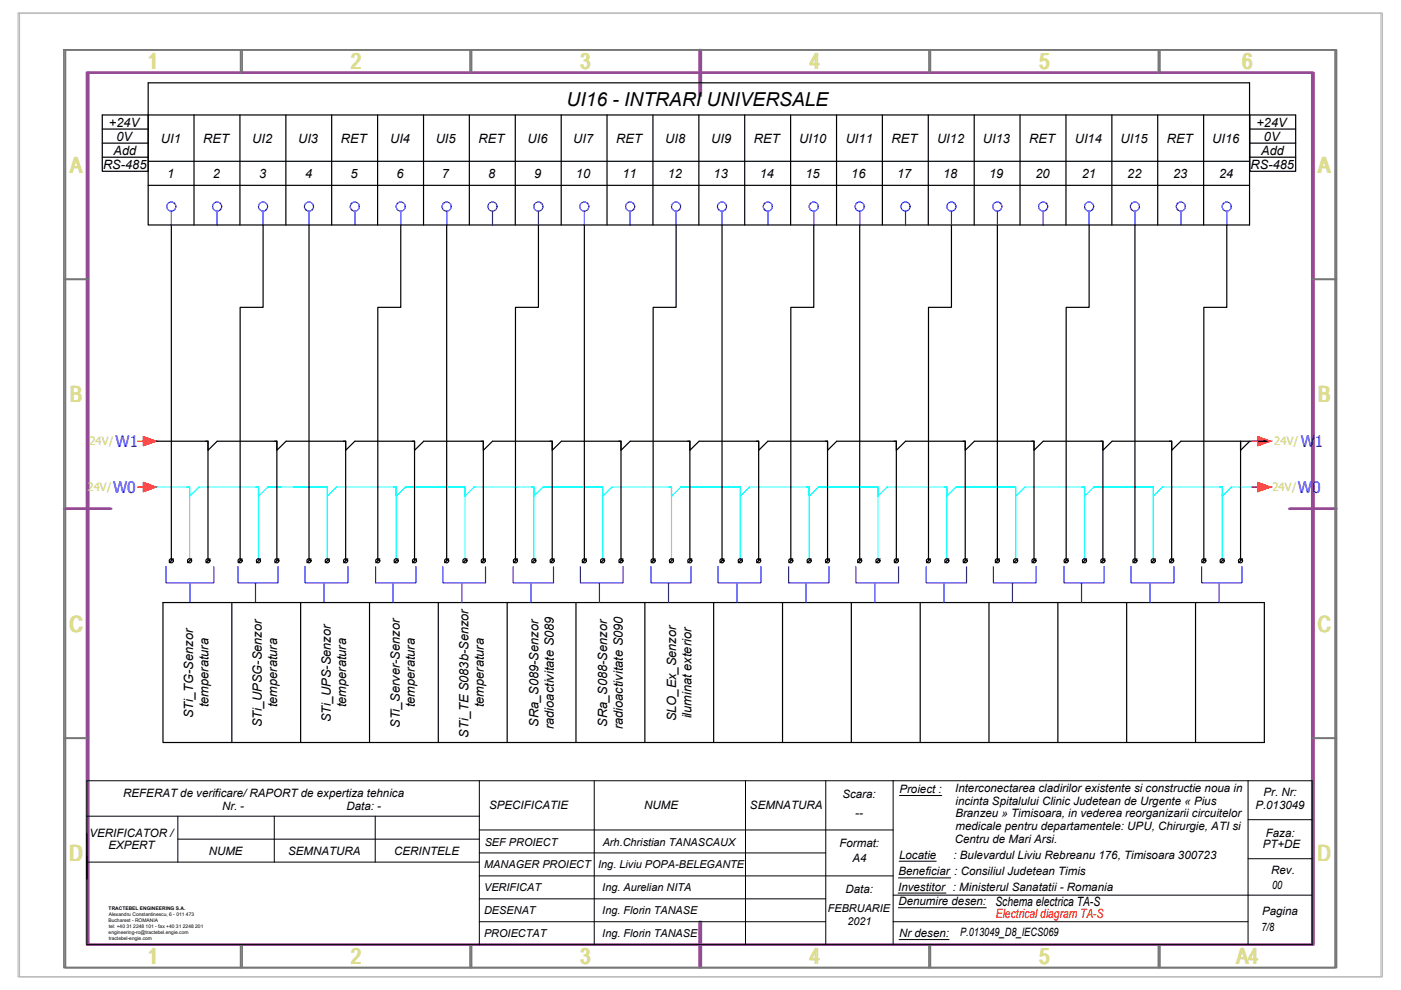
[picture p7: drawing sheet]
<svg xmlns="http://www.w3.org/2000/svg" width="297mm" height="210mm" viewBox="0 0 297 210" stroke-linecap="round" stroke-linejoin="round" font-family="sans-serif">
<!-- layer: CP_LINENORM -->
<path d="M3.8 2.8h289v204.3h-289zM4.1 2.8h289v204.3h-289z" fill="none" stroke="#bababa" stroke-width=".25"/>
<!-- layer: CP_FRAME -->
<path d="M18.4 15.4h259.8v184.9h-259.8zM18.7 15.4h259.8v184.9h-259.8zM148.3 10.6v9.7M148.6 10.6v9.7M13.6 107.9h10M273.3 107.9h10.1M148.3 195.4v9.8M148.6 195.4v9.8" fill="none" stroke="#954a95" stroke-width=".51"/>
<!-- layer: CP_FRREF -->
<g fill="none" stroke="#767676" stroke-width=".36">
<path d="M13.6 10.6h269.5v194.6h-269.5zM13.9 10.6h269.5v194.6h-269.5zM51 10.6v4.8M51.3 10.6v4.8M99.7 10.6v4.8M100 10.6v4.8M197 10.6v4.8M197.3 10.6v4.8M245.6 10.6v4.8M245.9 10.6v4.8M13.6 59.2h5.1M278.2 59.2h5.2"/>
<path d="M13.6 156.5h5.1M278.2 156.5h5.2M51 200.3v4.9M51.3 200.3v4.9M99.7 200.3v4.9M100 200.3v4.9M197 200.3v4.9M197.3 200.3v4.9M245.6 200.3v4.9M245.9 200.3v4.9"/>
</g>
<!-- layer: c_cartus text -->
<g fill="none" stroke="#000" stroke-width=".21">
<path d="M18.4 176.7v9.7M18.4 173.1h83.2M37.7 173.1v9.7M37.7 177.9h63.9M58.2 173.1v9.7M79.6 173.1v9.7M101.6 176h87.8M101.6 165.5v34.8M126 165.5v34.8M158.1 165.5v34.8M175.1 165.5v34.8M189.4 165.5v34.8"/>
<path d="M190.7 168.7h9M264.6 165.5v34.8M264.6 173.8h13.6M278.2 165.5h-259.8v34.8h259.8M18.4 182.8h83.2M101.6 180.8h73.5M101.6 185.7h87.8M101.6 190.6h73.5M101.6 195.4h73.5M189.4 189.8h88.8M189.4 195.4h75.2M190.4 189.3h10.2"/>
<path d="M190.5 192.5h18.6M190.5 186.1h11.1M190.6 199.2h10.6M190.6 182.6h7.9M264.6 182.1h13.6"/>
</g>
<!-- layer: a_has_UPU -->
<path d="M278.2 165.5v34.8" fill="none" stroke="#000" stroke-width=".21"/>
<!-- layer: EPLAN311 -->
<g fill="#f00" stroke="#f00" stroke-width=".21">
<path d="M30.4 92.6l2.7 .9h-2.7zM30.4 93.5v1l2.7-1z"/>
<path d="M30.4 102.3l2.7 1h-2.7zM30.4 103.3v.9l2.7-.9z"/>
<path d="M266.7 92.6l2.6 .9h-2.6zM266.7 93.5v1l2.6-1z"/>
<path d="M266.7 102.3l2.6 1h-2.6zM266.7 103.3v.9l2.6-.9z"/>
</g>
<g fill="none" stroke="#0ff" stroke-width=".25">
<path d="M33.1 103.3h7M39.7 103.3h.5v1.9l1.9-1.9h12.7v15.6M40.2 103.3v15.6M54.3 103.3h.5v1.9l2-1.9h12.6v15.6M68.9 103.3h.5v1.9l1.9-1.9h12.7v15.6M83.5 103.3h.5v1.9l1.9-1.9h12.7v15.6M98.1 103.3h.5v1.9l1.9-1.9h12.7v15.6M112.7 103.3h.5v1.9l1.9-1.9h12.7v15.6M127.3 103.3h.5v1.9l1.9-1.9h12.7v15.6M141.9 103.3h.5v1.9l1.9-1.9h12.7v15.6M156.5 103.3h.5v1.9l1.9-1.9h12.7v15.6M171.1 103.3h.5v1.9l1.9-1.9h12.6v15.6"/>
<path d="M185.7 103.3h.4v1.9l2-1.9h12.7v15.6M200.3 103.3h.5v1.9l1.9-1.9h12.6v15.6M214.8 103.3h.5v1.9l2-1.9h12.6v15.6M229.5 103.3h.4v1.9l2-1.9h12.6v15.6M244 103.3h.5v1.9l2-1.9h12.6v15.6M258.6 103.3h.5v1.9l2-1.9h5.6"/>
</g>
<!-- layer: 0 -->
<g fill="none" stroke="#000" stroke-width=".25">
<path d="M31.4 17.6h233.5v30.1h-233.5zM21.7 27.4h9.7M21.7 30.3h9.7M21.7 33.3h9.7M31.4 24.4v11.9h-9.7v-11.9h243.2M31.4 34.2h233.5M31.4 39.3h233.5M41.1 24.4v23.3M50.9 24.4v23.3M60.6 24.4v23.3M70.3 24.4v23.3M80.1 24.4v23.3"/>
<path d="M89.8 24.4v23.3M99.5 24.4v23.3M109.2 24.4v23.3M119 24.4v23.3M128.7 24.4v23.3M138.4 24.4v23.3M148.2 24.4v23.3M157.9 24.4v23.3M167.6 24.4v23.3M177.4 24.4v23.3M187.1 24.4v23.3M196.8 24.4v23.3"/>
<path d="M206.6 24.4v23.3M216.3 24.4v23.3M226 24.4v23.3M235.7 24.4v23.3M245.5 24.4v23.3M255.2 24.4v23.3M265 24.4h9.7v11.9h-9.7zM265 27.4h9.7M265 30.3h9.7M265 33.3h9.7M36.3 47.7v71.2M55.8 47.7v17.5h-4.9v53.7"/>
<path d="M65.5 47.7v71.2M85 47.7v17.5h-4.9v53.7M94.7 47.7v71.2M114.2 47.7v17.5h-4.9v53.7M123.9 47.7v71.2M143.3 47.7v17.5h-4.8v53.7M153.1 47.7v71.2M172.5 47.7v17.5h-4.8v53.7M182.3 47.7v71.2M201.7 47.7v17.5h-4.8v53.7M211.5 47.7v71.2M230.9 47.7v17.5h-4.9v53.7"/>
<path d="M240.6 47.7v71.2M260.1 47.7v17.5h-4.9v53.7M33.1 93.5h11v25.4M43.6 93.5h.5v2l1.9-2h12.7v25.4M58.2 93.5h.5v2l1.9-2h12.7v25.4M72.8 93.5h.5v2l1.9-2h12.7v25.4M87.4 93.5h.5v2l1.9-2h12.7v25.4M102 93.5h.5v2l1.9-2h12.7v25.4M116.6 93.5h.5v2l1.9-2h12.7v25.4M131.2 93.5h.5v2l1.9-2h12.7v25.4M145.8 93.5h.5v2l1.9-2h12.7v25.4M160.4 93.5h.5v2l1.9-2h12.7v25.4"/>
<path d="M175 93.5h.5v2l1.9-2h12.6v25.4M189.6 93.5h.4v2l2-2h12.6v25.4M204.2 93.5h.4v2l2-2h12.6v25.4M218.7 93.5h.5v2l2-2h12.6v25.4M233.3 93.5h.5v2l2-2h12.6v25.4M247.9 93.5h.5v2l2-2h18.9M263 93.5v25.4M265 93.5l-2 2M36.8 118.5l-.9 .8M40.6 118.5l-.8 .8M44.5 118.5l-.8 .8M51.3 118.5l-.8 .8"/>
<path d="M55.2 118.5l-.8 .8M59.1 118.5l-.8 .8M65.9 118.5l-.8 .8M69.8 118.5l-.8 .8M73.7 118.5l-.8 .8M80.5 118.5l-.8 .8M84.4 118.5l-.8 .8M88.3 118.5l-.8 .8M95.1 118.5l-.8 .8M99 118.5l-.8 .8M102.9 118.5l-.8 .8M109.7 118.5l-.8 .8"/>
<path d="M113.6 118.5l-.8 .8M117.5 118.5l-.8 .8M124.3 118.5l-.8 .8M128.2 118.5l-.9 .8M132.1 118.5l-.9 .8M138.9 118.5l-.8 .8M142.8 118.5l-.8 .8M146.7 118.5l-.9 .8M153.5 118.5l-.9 .8M157.4 118.5l-.9 .8M161.3 118.5l-.9 .8M168.1 118.5l-.9 .8"/>
<path d="M172 118.5l-.9 .8M175.9 118.5l-.9 .8M182.7 118.5l-.9 .8M186.6 118.5l-.9 .8M190.5 118.5l-.9 .8M197.3 118.5l-.9 .8M201.2 118.5l-.9 .8M205.1 118.5l-.9 .8M211.9 118.5l-.9 .8M215.8 118.5l-.9 .8M219.7 118.5l-.9 .8M226.5 118.5l-.9 .8"/>
<path d="M230.4 118.5l-.9 .8M234.3 118.5l-.9 .8M241.1 118.5l-.9 .8M245 118.5l-.9 .8M248.8 118.5l-.8 .8M255.7 118.5l-.9 .8M259.6 118.5l-.9 .8M263.4 118.5l-.8 .8"/>
<circle cx="36.3" cy="118.9" r=".43"/>
<circle cx="40.2" cy="118.9" r=".43"/>
<circle cx="44.1" cy="118.9" r=".43"/>
<circle cx="50.9" cy="118.9" r=".43"/>
<circle cx="54.8" cy="118.9" r=".43"/>
<circle cx="58.7" cy="118.9" r=".43"/>
<circle cx="65.5" cy="118.9" r=".43"/>
<circle cx="69.4" cy="118.9" r=".43"/>
<circle cx="73.3" cy="118.9" r=".43"/>
<circle cx="80.1" cy="118.9" r=".43"/>
<circle cx="84" cy="118.9" r=".43"/>
<circle cx="87.9" cy="118.9" r=".43"/>
<circle cx="94.7" cy="118.9" r=".43"/>
<circle cx="98.6" cy="118.9" r=".43"/>
<circle cx="102.5" cy="118.9" r=".43"/>
<circle cx="109.3" cy="118.9" r=".43"/>
<circle cx="113.2" cy="118.9" r=".43"/>
<circle cx="117.1" cy="118.9" r=".43"/>
<circle cx="123.9" cy="118.9" r=".43"/>
<circle cx="127.8" cy="118.9" r=".43"/>
<circle cx="131.7" cy="118.9" r=".43"/>
<circle cx="138.5" cy="118.9" r=".43"/>
<circle cx="142.4" cy="118.9" r=".43"/>
<circle cx="146.3" cy="118.9" r=".43"/>
<circle cx="153.1" cy="118.9" r=".43"/>
<circle cx="156.9" cy="118.9" r=".43"/>
<circle cx="160.8" cy="118.9" r=".43"/>
<circle cx="167.7" cy="118.9" r=".43"/>
<circle cx="171.6" cy="118.9" r=".43"/>
<circle cx="175.4" cy="118.9" r=".43"/>
<circle cx="182.3" cy="118.9" r=".43"/>
<circle cx="186.1" cy="118.9" r=".43"/>
<circle cx="190" cy="118.9" r=".43"/>
<circle cx="196.8" cy="118.9" r=".43"/>
<circle cx="200.7" cy="118.9" r=".43"/>
<circle cx="204.6" cy="118.9" r=".43"/>
<circle cx="211.5" cy="118.9" r=".43"/>
<circle cx="215.3" cy="118.9" r=".43"/>
<circle cx="219.2" cy="118.9" r=".43"/>
<circle cx="226" cy="118.9" r=".43"/>
<circle cx="229.9" cy="118.9" r=".43"/>
<circle cx="233.8" cy="118.9" r=".43"/>
<circle cx="240.6" cy="118.9" r=".43"/>
<circle cx="244.5" cy="118.9" r=".43"/>
<circle cx="248.4" cy="118.9" r=".43"/>
<circle cx="255.2" cy="118.9" r=".43"/>
<circle cx="259.1" cy="118.9" r=".43"/>
<circle cx="263" cy="118.9" r=".43"/>
</g>
<!-- layer: EPLAN311 -->
<path d="M29.2 93.5h1.2M30.4 92.6l2.7 .9-2.7 1zM265.4 93.5h1.3M266.7 92.6l2.6 .9-2.6 1M29.2 103.3h1.2M30.4 102.3l2.7 1-2.7 .9zM265.4 103.3h1.3M266.7 102.3l2.6 1-2.6 .9z" fill="none" stroke="#f00" stroke-width=".25"/>
<!-- layer: 0 -->
<g fill="none" stroke="#00f" stroke-width=".25">
<path d="M35.2 120.1v3.5h10.1v-3.5M40.3 123.6v4.2M50.4 120.1v3.5h8.6v-3.5M54.2 123.6v4.2M64.7 120.1v3.5h9.1v-3.5M68.7 123.6v4.2M79.6 120.1v3.5h8.6v-3.5M83.4 123.6v4.2M93.9 120.1v3.5h9v-3.5M97.9 123.6v4.2M108.8 120.1v3.5h8.6v-3.5M112.6 123.6v4.2"/>
<path d="M123 120.1v3.5h9.1v-3.5M127.1 123.6v4.2M138 120.1v3.5h8.5v-3.5M141.7 123.6v4.2M152.2 120.1v3.5h9.1v-3.5M156.3 123.6v4.2M167.2 120.1v3.5h8.5v-3.5M170.9 123.6v4.2M181.4 120.1v3.5h9.1v-3.5M185.5 123.6v4.2M196.4 120.1v3.5h8.5v-3.5M200.1 123.6v4.2"/>
<path d="M210.6 120.1v3.5h9.1v-3.5M214.7 123.6v4.2M225.6 120.1v3.5h8.5v-3.5M229.3 123.6v4.2M239.8 120.1v3.5h9.1v-3.5M243.8 123.6v4.2M254.8 120.1v3.5h8.5v-3.5M258.5 123.6v4.2"/>
</g>
<!-- layer: EPLAN302 -->
<g fill="none" stroke="#00f" stroke-width=".25">
<path d="M36.3 44.8v2.9M46 44.8v2.9M55.8 44.8v2.9M65.5 44.8v2.9M75.2 44.8v2.9M85 44.8v2.9M94.7 44.8v2.9M104.4 44.8v2.9M114.2 44.8v2.9M123.9 44.8v2.9M133.6 44.8v2.9M143.3 44.8v2.9"/>
<path d="M153.1 44.8v2.9M162.8 44.8v2.9M172.5 44.8v2.9M182.3 44.8v2.9M192 44.8v2.9M201.7 44.8v2.9M211.5 44.8v2.9M221.2 44.8v2.9M230.9 44.8v2.9M240.6 44.8v2.9M250.4 44.8v2.9M260.1 44.8v2.9"/>
<circle cx="36.3" cy="43.8" r=".96"/>
<circle cx="46" cy="43.8" r=".96"/>
<circle cx="55.8" cy="43.8" r=".96"/>
<circle cx="65.5" cy="43.8" r=".96"/>
<circle cx="75.2" cy="43.8" r=".96"/>
<circle cx="85" cy="43.8" r=".96"/>
<circle cx="94.7" cy="43.8" r=".96"/>
<circle cx="104.4" cy="43.8" r=".96"/>
<circle cx="114.1" cy="43.8" r=".96"/>
<circle cx="123.9" cy="43.8" r=".96"/>
<circle cx="133.6" cy="43.8" r=".96"/>
<circle cx="143.3" cy="43.8" r=".96"/>
<circle cx="153.1" cy="43.8" r=".96"/>
<circle cx="162.8" cy="43.8" r=".96"/>
<circle cx="172.5" cy="43.8" r=".96"/>
<circle cx="182.3" cy="43.8" r=".96"/>
<circle cx="192" cy="43.8" r=".96"/>
<circle cx="201.7" cy="43.8" r=".96"/>
<circle cx="211.5" cy="43.8" r=".96"/>
<circle cx="221.2" cy="43.8" r=".96"/>
<circle cx="230.9" cy="43.8" r=".96"/>
<circle cx="240.6" cy="43.8" r=".96"/>
<circle cx="250.4" cy="43.8" r=".96"/>
<circle cx="260.1" cy="43.8" r=".96"/>
</g>
<!-- layer: E-RevizieVP -->
<g fill="none" stroke="#000" stroke-width=".25">
<path d="M34.6 127.8h233.5v29.6h-233.5zM49.2 127.8v29.6M63.7 127.8v29.6M78.3 127.8v29.6M92.9 127.8v29.6M107.5 127.8v29.6M122.1 127.8v29.6M136.7 127.8v29.6M151.3 127.8v29.6M165.9 127.8v29.6M180.5 127.8v29.6M195.1 127.8v29.6"/>
<path d="M209.7 127.8v29.6M224.3 127.8v29.6M238.9 127.8v29.6M253.5 127.8v29.6"/>
</g>
<g font-size="4.8" fill="#dddd6e">
<text x="31.2" y="14.7">1</text>
<text x="74.3" y="14.7">2</text>
<text x="122.9" y="14.7">3</text>
<text x="171.6" y="14.7">4</text>
<text x="220.2" y="14.6">5</text>
<text x="263.3" y="14.7">6</text>
<text x="14.7" y="36.6">A</text>
<text x="279.4" y="36.6">A</text>
<text x="14.7" y="85.3">B</text>
<text x="279.4" y="85.3">B</text>
<text x="14.6" y="133.9">C</text>
<text x="279.3" y="133.9">C</text>
<text x="14.6" y="182.5">D</text>
<text x="279.3" y="182.5">D</text>
<text x="31.2" y="204.4">1</text>
<text x="74.3" y="204.4">2</text>
<text x="122.9" y="204.4">3</text>
<text x="171.6" y="204.4">4</text>
<text x="220.2" y="204.4">5</text>
<text x="262" y="204.4">A4</text>
</g>
<text font-size="4.1" x="120.1" y="22.4">UI16 - INTRARI UNIVERSALE</text>
<g font-size="3.3" fill="#00f">
<text x="24.5" y="94.8">W1</text>
<text x="275.8" y="94.8">W1</text>
<text x="24" y="104.5">W0</text>
<text x="275.2" y="104.5">W0</text>
</g>
<g font-size="2.7">
<text x="23.1" y="26.8">+24V</text>
<text x="24.7" y="29.8">0V</text>
<text x="266.4" y="26.8">+24V</text>
<text x="268" y="29.8">0V</text>
<text x="21.9" y="35.8">RS-485</text>
<text x="24.1" y="32.8">Add</text>
<text x="34.1" y="30.2">UI1</text>
<text x="43.1" y="30.3">RET</text>
<text x="53.5" y="30.2">UI2</text>
<text x="63.2" y="30.2">UI3</text>
<text x="72.3" y="30.3">RET</text>
<text x="82.7" y="30.2">UI4</text>
<text x="92.4" y="30.2">UI5</text>
<text x="101.5" y="30.3">RET</text>
<text x="111.9" y="30.2">UI6</text>
<text x="121.5" y="30.2">UI7</text>
<text x="130.7" y="30.3">RET</text>
<text x="141" y="30.2">UI8</text>
<text x="150.8" y="30.2">UI9</text>
<text x="159.9" y="30.3">RET</text>
<text x="169.5" y="30.2">UI10</text>
<text x="179.3" y="30.2">UI11</text>
<text x="189" y="30.3">RET</text>
<text x="198.7" y="30.2">UI12</text>
<text x="208.4" y="30.2">UI13</text>
<text x="218.2" y="30.3">RET</text>
<text x="227.9" y="30.2">UI14</text>
<text x="237.6" y="30.2">UI15</text>
<text x="247.4" y="30.3">RET</text>
<text x="257" y="30.2">UI16</text>
<text x="265.2" y="35.8">RS-485</text>
<text x="267.4" y="32.8">Add</text>
<text x="35.4" y="37.7">1</text>
<text x="45.2" y="37.7">2</text>
<text x="54.9" y="37.7">3</text>
<text x="64.7" y="37.7">4</text>
<text x="74.3" y="37.7">5</text>
<text x="84" y="37.7">6</text>
<text x="93.7" y="37.7">7</text>
<text x="103.5" y="37.7">8</text>
<text x="113.3" y="37.7">9</text>
<text x="122.1" y="37.7">10</text>
<text x="132" y="37.7">11</text>
<text x="141.6" y="37.7">12</text>
<text x="151.3" y="37.7">13</text>
<text x="161.1" y="37.7">14</text>
<text x="170.8" y="37.7">15</text>
<text x="180.5" y="37.7">16</text>
<text x="190.2" y="37.7">17</text>
<text x="199.9" y="37.7">18</text>
<text x="209.7" y="37.7">19</text>
<text x="219.5" y="37.7">20</text>
<text x="229.4" y="37.7">21</text>
<text x="239" y="37.7">22</text>
<text x="248.7" y="37.7">23</text>
<text x="258.5" y="37.7">24</text>
<text x="44.2" y="150" transform="rotate(-90 44.2 150)">temperatura</text>
<text x="58.8" y="150" transform="rotate(-90 58.8 150)">temperatura</text>
<text x="73.4" y="150" transform="rotate(-90 73.4 150)">temperatura</text>
<text x="88" y="150" transform="rotate(-90 88 150)">temperatura</text>
<text x="102.6" y="150" transform="rotate(-90 102.6 150)">temperatura</text>
<text x="40.9" y="152.2" transform="rotate(-90 40.9 152.2)">STi_TG-Senzor</text>
<text x="55.5" y="154.2" transform="rotate(-90 55.5 154.2)">STi_UPSG-Senzor</text>
<text x="70.1" y="153.2" transform="rotate(-90 70.1 153.2)">STi_UPS-Senzor</text>
<text x="84.7" y="154.4" transform="rotate(-90 84.7 154.4)">STi_Server-Senzor</text>
<text x="114.2" y="154.1" transform="rotate(-90 114.2 154.1)">SRa_S089-Senzor</text>
<text x="117.4" y="154.6" transform="rotate(-90 117.4 154.6)">radioactivitate S089</text>
<text x="128.8" y="154.1" transform="rotate(-90 128.8 154.1)">SRa_S088-Senzor</text>
<text x="132" y="154.6" transform="rotate(-90 132 154.6)">radioactivitate S090</text>
<text x="143.4" y="152.9" transform="rotate(-90 143.4 152.9)">SLO_Ex_Senzor</text>
<text x="146.6" y="152.3" transform="rotate(-90 146.6 152.3)">iluminat exterior</text>
<text x="99.3" y="156.4" transform="rotate(-90 99.3 156.4)">STi_TE S083b-Senzor</text>
<text x="211" y="192.1">Schema electrica TA-S</text>
</g>
<text font-size="2.7" fill="#f00" x="211.1" y="194.7">Electrical diagram TA-S</text>
<g font-size="2.4" fill="#a5dd6e">
<text x="19" y="94.4">24V/</text>
<text x="270.2" y="94.4">24V/</text>
<text x="18.5" y="104.2">24V/</text>
<text x="269.8" y="104.2">24V/</text>
</g>
<g font-size="2.4">
<text x="202.5" y="167.9">Interconectarea cladirilor existente si constructie noua in</text>
<text x="26.1" y="169.1">REFERAT de verificare/ RAPORT de expertiza tehnica</text>
<text x="47.1" y="171.8">Nr. -</text>
<text x="73.5" y="171.8">Data: -</text>
<text x="103.7" y="171.5">SPECIFICATIE</text>
<text x="136.6" y="171.5">NUME</text>
<text x="159" y="171.5">SEMNATURA</text>
<text x="178.6" y="169.2">Scara:</text>
<text x="181.3" y="173.1">--</text>
<text x="190.7" y="168.2">Proiect :</text>
<text x="202.6" y="173.3">Branzeu » Timisoara, in vederea reorganizarii circuitelor</text>
<text x="202.6" y="170.6">incinta Spitalului Clinic Judetean de Urgente « Pius</text>
<text x="266.2" y="171.5">P.013049</text>
<text x="267.9" y="168.8">Pr. Nr:</text>
<text x="19" y="177.4">VERIFICATOR /</text>
<text x="178" y="179.7">Format:</text>
<text x="202.4" y="178.7">Centru de Mari Arsi.</text>
<text x="202.6" y="176">medicale pentru departamentele: UPU, Chirurgie, ATI si</text>
<text x="267.7" y="179.9">PT+DE</text>
<text x="268.4" y="177.6">Faza:</text>
<text x="23" y="180.1">EXPERT</text>
<text x="44.2" y="181.2">NUME</text>
<text x="61.1" y="181.2">SEMNATURA</text>
<text x="83.6" y="181.2">CERINTELE</text>
<text x="180.7" y="182.7">A4</text>
<text x="190.5" y="185.6">Beneficiar : Consiliul Judetean Timis</text>
<text x="190.6" y="182.1">Locatie</text>
<text x="202.2" y="182.1">: Bulevardul Liviu Rebreanu 176, Timisoara 300723</text>
<text x="269.5" y="185.3">Rev.</text>
<text x="179.3" y="189.4">Data:</text>
<text x="190.4" y="188.8">Investitor : Ministerul Sanatatii - Romania</text>
<text x="190.5" y="191.9">Denumire desen:</text>
<text x="269.7" y="188.4">00</text>
<text x="267.5" y="197.5">7/8</text>
<text x="267.6" y="194">Pagina</text>
<text x="190.6" y="198.7">Nr desen:</text>
<text x="203.6" y="198.4">P.013049_D8_IECS069</text>
</g>
<g font-size="2.3">
<text x="102.8" y="179.4">SEF PROIECT</text>
<text x="127.8" y="179.4">Arh.Christian TANASCAUX</text>
<text x="102.7" y="184.1">MANAGER PROIECT</text>
<text x="126.8" y="184.1">Ing. Liviu POPA-BELEGANTE</text>
<text x="102.6" y="188.9">VERIFICAT</text>
<text x="127.7" y="188.9">Ing. Aurelian NITA</text>
<text x="102.6" y="193.7">DESENAT</text>
<text x="127.7" y="193.8">Ing. Florin TANASE</text>
<text x="175.5" y="193.4">FEBRUARIE</text>
<text x="179.7" y="196.2">2021</text>
<text x="102.6" y="198.6">PROIECTAT</text>
<text x="127.7" y="198.7">Ing. Florin TANASE</text>
</g>
<g font-size="1">
<text x="23" y="195.6">Bucharest - ROMANIA</text>
<text x="23" y="192.9">TRACTEBEL ENGINEERING S.A.</text>
<text x="23.1" y="196.8">tel: +40 31 2248 101 - fax +40 31 2248 201</text>
<text x="23.1" y="194.3">Alexandru Constantinescu, 6 - 011 473</text>
<text x="23" y="198.1">engineering-ro@tractebel.engie.com</text>
<text x="23.1" y="199.4">tractebel-engie.com</text>
</g>
</svg>
